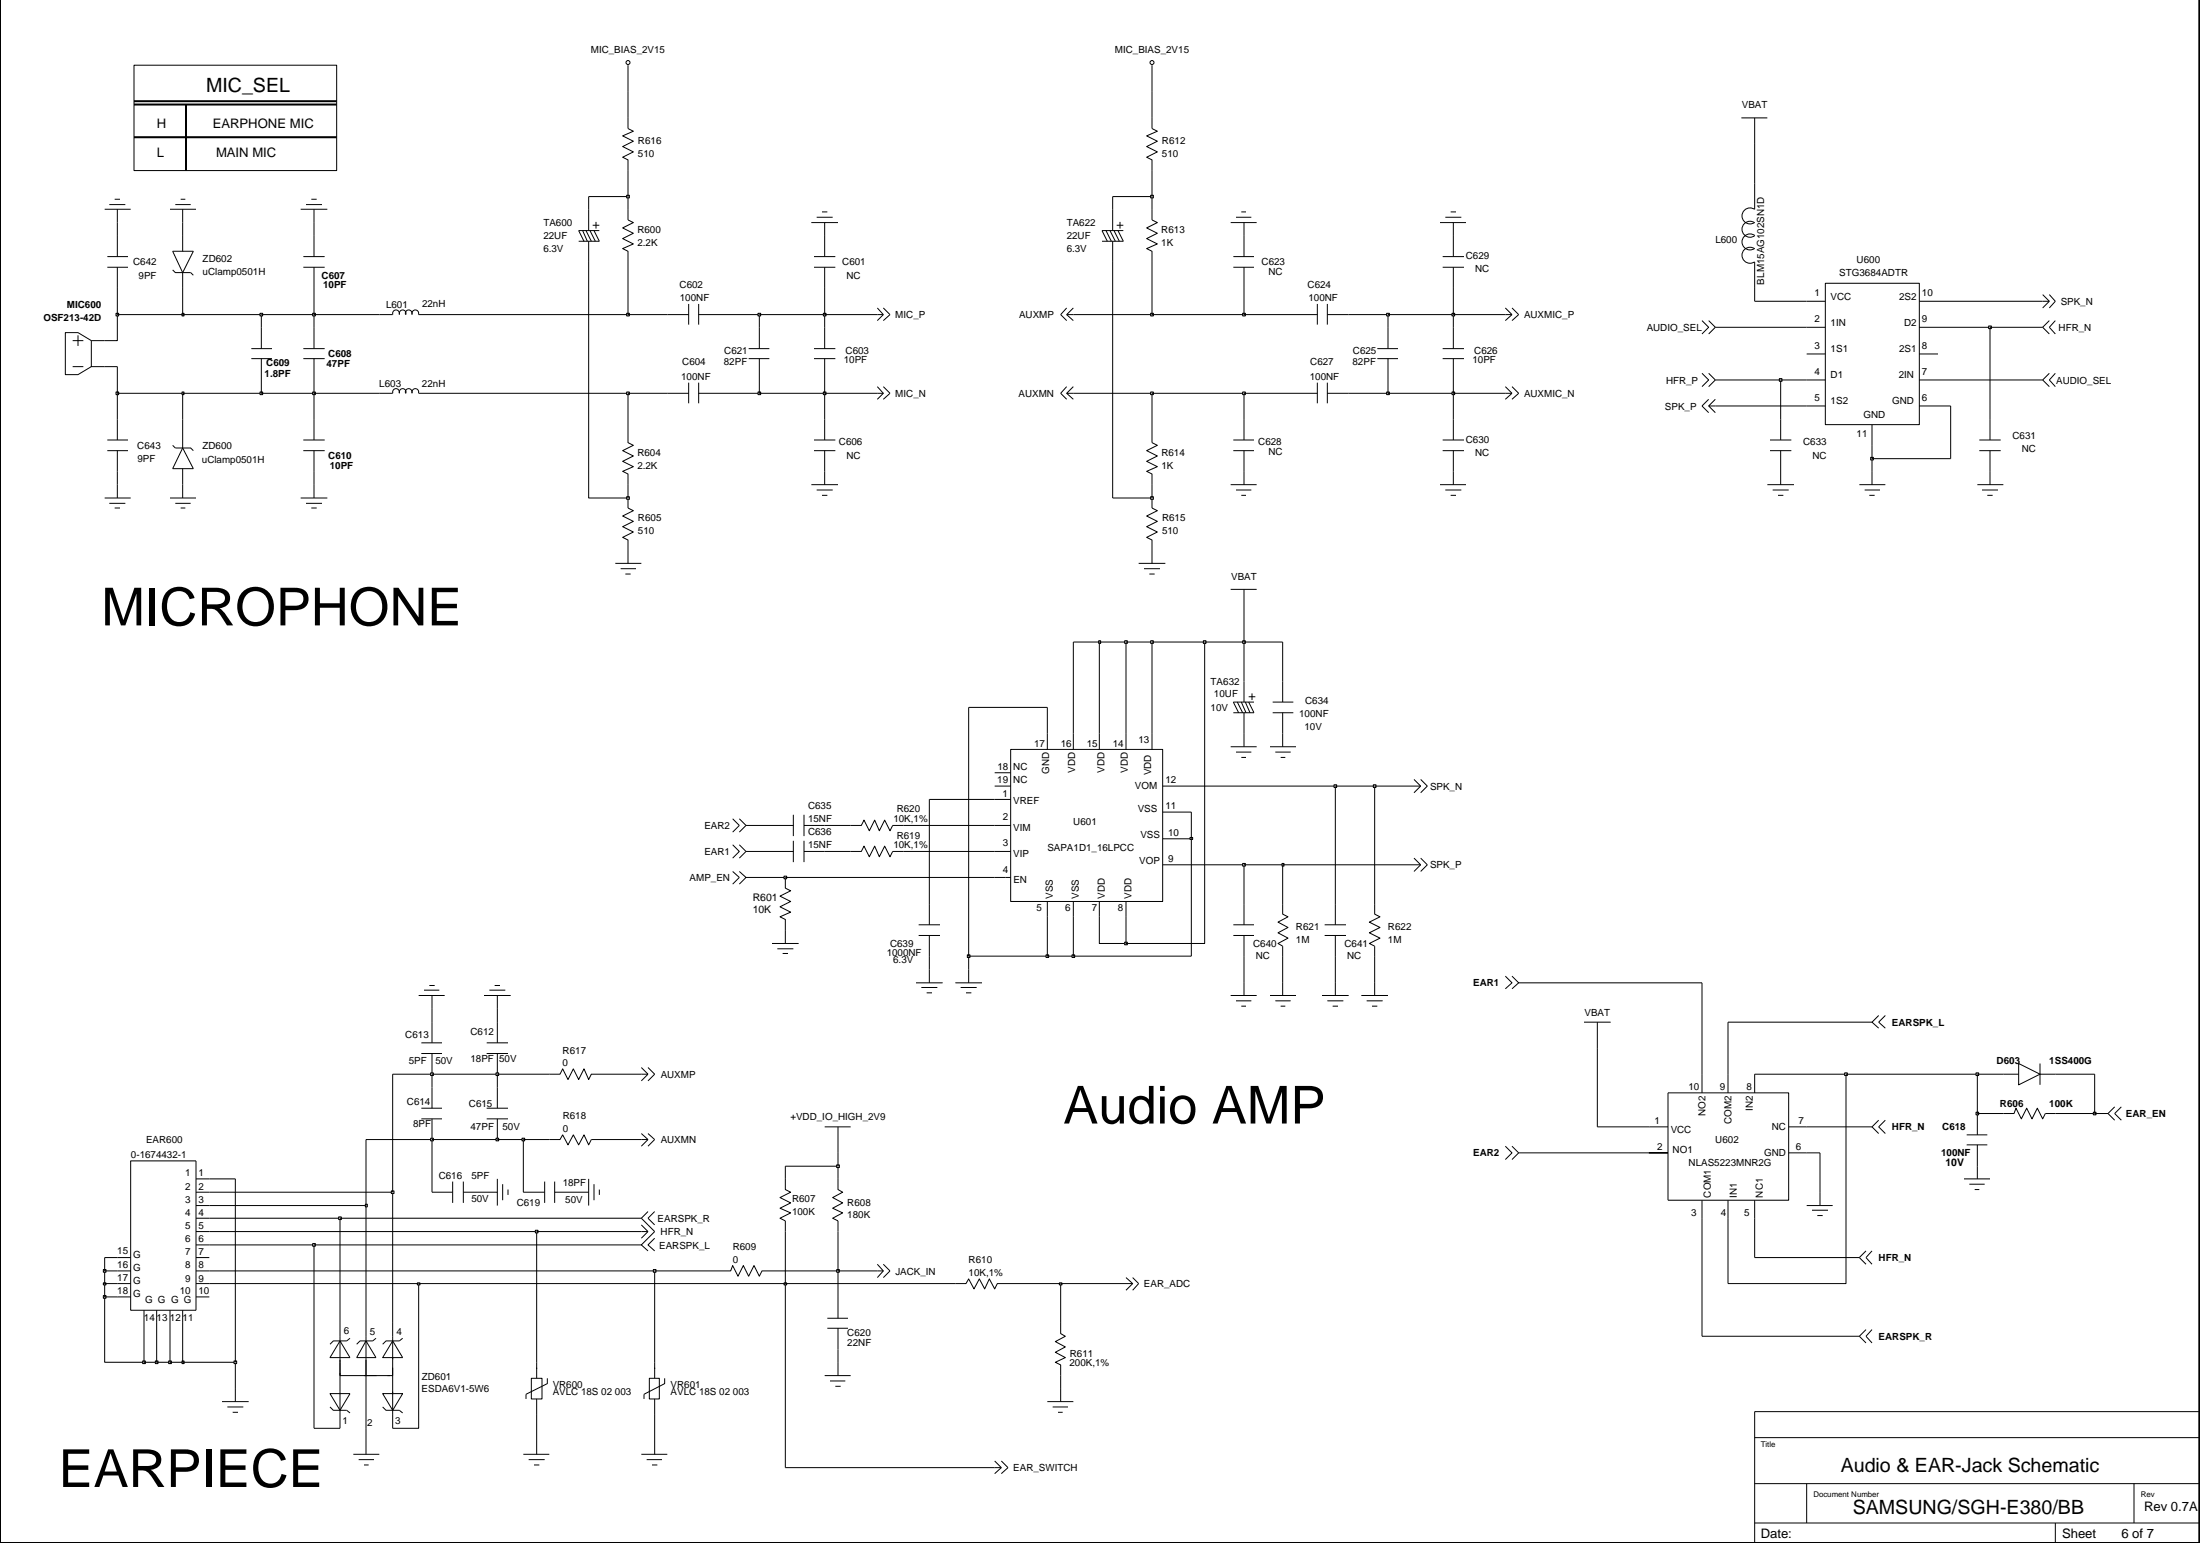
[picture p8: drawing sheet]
<svg xmlns="http://www.w3.org/2000/svg" width="279mm" height="196mm" viewBox="0 0 279 196" stroke-linecap="round" stroke-linejoin="round" font-family="sans-serif">
<g fill="none" stroke="#000" stroke-width=".13">
<path d="M79.8 15v1.3l.6 .4-1.3 .6 1.3 .6-1.3 .7 1.3 .7-1.3 .7 .7 .3v1.4M79.8 8.3v3.4M146.3 15v1.3l.7 .4-1.4 .6 1.4 .6-1.4 .7 1.4 .7-1.4 .7 .7 .3v1.4M146.3 8.3v3.4M221.1 15h3.4M222.8 15v3.3M13.3 26.6h3.3M13.6 33.9h2.7M13.6 32.6h2.7M13.9 26h2M14.6 25.3h.6M14.9 26.6v1.7"/>
<path d="M14.9 30v2.6M14.9 33.9v2.7M21.6 26.6h3.3M21.9 34.3l.4 .3h1.9l.4 .3M21.9 31.9h2.7l-1.4 2.7zM22.3 26h1.9M22.9 25.3h.6M23.2 26.6v1.7M23.2 30v1.9M23.2 34.6v2M38.2 26.6h3.4M38.5 33.9h2.7"/>
<path d="M38.5 32.6h2.7M38.9 26h2M39.5 25.3h.7M39.9 26.6v1.7M39.9 30v2.6M39.9 33.9v2.7M48.2 39.9h1.7M49.9 39.9a.42 .42 0 0 1 .4-.5 .42 .42 0 0 1 .4 .5M50.7 39.9a.42 .42 0 0 1 .5-.5 .42 .42 0 0 1 .3 .6M51.5 39.9a.42 .42 0 0 1 .4-.5 .42 .42 0 0 1 .4 .5M52.4 39.9a.42 .42 0 0 1 .3-.5 .42 .42 0 0 1 .4 .5M53.2 39.9h1.7"/>
<path d="M74 29.3l.6 1.3M74.4 29.3l.7 1.3M74.8 26.6v2.7M74.8 30.6v2.7M74.9 29.3l.7 1.3M75.3 28.6h.8M75.4 29.3l.7 1.3h-2.6M75.7 28.2v.8M76.1 29.3h-2.6l.7 1.3M79.8 26.6v1.3l.6 .4-1.3 .6 1.3 .7-1.3 .7 1.3 .7-1.3 .6 .7 .3v1.4M84.8 39.9h2.7M87.5 38.6v2.6"/>
<path d="M88.7 39.9h2.7M88.7 38.6v2.6M103 28.3h3.4M103.4 33.9h2.7M103.4 32.6h2.7M103.7 27.6h2M104.4 26.9h.7M104.7 28.3v4.3M104.7 33.9v2.7M111.4 39.9h.8M111.4 39.1l.8 .8M112.2 39.1l.8 .8-.8 .8"/>
<path d="M112.2 39.9l-.8 .8M135.5 39.9h.8M135.5 39.1l-.8 .8 .8 .8M135.5 39.9l.8 .8M136.3 39.1l-.8 .8M140.5 29.3l.6 1.3M141 29.3l.6 1.3M141.3 26.6v2.7M141.3 30.6v2.7M141.5 29.3l.7 1.3M141.8 28.6h.9M142 29.3l.7 1.3h-2.7"/>
<path d="M142.2 28.2v.8M142.7 29.3h-2.7l.6 1.3M146.3 26.6v1.3l.7 .4-1.4 .6 1.4 .7-1.4 .7 1.4 .7-1.4 .6 .7 .3v1.4M156.3 28.3h3.3M156.6 33.9h2.7M156.6 32.6h2.7M157 27.6h1.9M157.6 26.9h.6M158 28.3v4.3M158 33.9v2.7M164.6 39.9h2.7M167.3 38.6v2.6"/>
<path d="M168.6 39.9h2.7M168.6 38.6v2.6M182.9 28.3h3.3M183.2 33.9h2.7M183.2 32.6h2.7M183.6 27.6h2M184.2 26.9h.7M184.6 28.3v4.3M184.6 33.9v2.7M191.2 39.9h.8M191.2 39.1l.8 .8M192 39.1l.9 .8-.9 .8"/>
<path d="M192 39.9l-.8 .8M222.8 26.6a1.02 1.02 0 0 0-1.6 .8 1.02 1.02 0 0 0 1.6 .8M222.8 31.6a1.02 1.02 0 0 0-1.6 .8 1.02 1.02 0 0 0 1.6 .8M222.8 28.3a1.02 1.02 0 0 0-1.6 .8 1.02 1.02 0 0 0 1.6 .8M222.8 23.3v3.3M222.8 33.3v3.3M222.9 29.9a1.02 1.02 0 0 0-1.4 .1 1.02 1.02 0 0 0 0 1.4 1.02 1.02 0 0 0 1.3 .1M229.4 38.3h2.4M231.8 36h12v17.9h-12zM243.8 38.3h2.3M259.4 38.3h.9M259.4 37.4l.9 .9"/>
<path d="M260.3 37.4l.7 .9-.7 .8M260.3 38.3l-.9 .8M9.2 43.2h1.4M9.2 46.5h1.4M9.9 42.6v1.3M11.6 46.5v-3.3l-1.7-1h-1.6v5.4h1.6l1.7-1.1h1.7M11.6 43.2h1.7M13.6 55.9h2.7M13.6 57.2h2.7M14.9 53.2v2.7M14.9 57.2v2.6M21.9 56.5l.4 .4h1.9l.4 .3"/>
<path d="M23.2 54.8v2.1M23.2 59.5v3.7M23.2 56.9l1.4 2.6h-2.7zM31.9 45.5h2.6M31.9 44.3h2.6M33.2 41.6v2.7M33.2 45.5v2.7M38.5 55.9h2.7M38.5 57.2h2.7M38.5 45.5h2.7M38.5 44.3h2.7M39.9 41.6v2.7"/>
<path d="M39.9 45.5v2.7M39.9 53.2v2.7M39.9 57.2v2.6M48.2 49.9h1.7M49.9 49.9a.42 .42 0 0 1 .4-.6 .42 .42 0 0 1 .4 .6M50.7 49.9a.42 .42 0 0 1 .5-.6 .42 .42 0 0 1 .3 .7M51.5 49.9a.42 .42 0 0 1 .4-.6 .42 .42 0 0 1 .4 .6M52.4 49.9a.42 .42 0 0 1 .3-.6 .42 .42 0 0 1 .4 .6M53.2 49.9h1.7M79.8 54.8v1.4l.6 .3-1.3 .7 1.3 .7-1.3 .7 1.3 .6-1.3 .6 .7 .4v1.3M84.8 49.9h2.7M87.5 48.6v2.6"/>
<path d="M88.7 49.9h2.7M88.7 48.6v2.6M95.1 45.5h2.6M95.1 44.3h2.6M96.4 41.6v2.7M96.4 45.5v2.7M103.4 55.9h2.7M103.4 57.2h2.7M103.4 45.5h2.7M103.4 44.3h2.7M104.7 41.6v2.7M104.7 45.5v2.7"/>
<path d="M104.7 53.2v2.7M104.7 57.2v4.3M111.4 49.1l.8 .8-.8 .8M111.4 49.9h.8M112.2 49.1l.8 .8-.8 .8M135.5 49.1l-.8 .8 .8 .8M135.5 49.9h.8M136.3 49.1l-.8 .8 .8 .8M146.3 54.8v1.4l.7 .3-1.4 .7 1.4 .7-1.4 .7 1.4 .6-1.4 .6 .7 .4v1.3M156.6 55.9h2.7M156.6 57.2h2.7M158 53.2v2.7"/>
<path d="M158 57.2v4.3M164.6 49.9h2.7M167.3 48.6v2.6M168.6 49.9h2.7M168.6 48.6v2.6M174.9 45.5h2.6M174.9 44.3h2.6M176.3 41.6v2.7M176.3 45.5v2.7M183.2 55.9h2.7M183.2 57.2h2.7M183.2 45.5h2.7"/>
<path d="M183.2 44.3h2.7M184.6 41.6v2.7M184.6 45.5v2.7M184.6 53.2v2.7M184.6 57.2v4.3M191.2 49.9h.8M191.2 49.1l.8 .8M192 49.1l.9 .8-.9 .8M192 49.9l-.8 .8M216.2 40.7l.8 .9-.8 .8M216.2 47.4l.8 .8-.8 .9M217 40.7l.8 .9-.8 .8"/>
<path d="M217 51.5h.8M217 47.4l.8 .8-.8 .9M217 50.7l-.8 .8 .8 .9M217.8 50.7l-.8 .8 .8 .9M224.8 55.9h2.7M224.8 57.2h2.7M226.1 53.2v2.7M226.1 57.2v4.3M229.4 48.2h2.4M229.4 44.9h2.4M229.4 41.6h2.4M229.4 51.5h2.4"/>
<path d="M237.7 53.9v2.6M237.7 59.8v1.7M243.8 48.2h2.3M243.8 44.9h2.3M243.8 41.6h2.3M243.8 51.5h2.3M251.4 55.9h2.7M251.4 57.2h2.7M252.7 53.2v2.7M252.7 57.2v4.3M260.3 47.4l-.9 .8 .9 .9M260.3 40.7l-.9 .9 .9 .8"/>
<path d="M261 47.4l-.7 .8 .7 .9M261 40.7l-.7 .9 .7 .8M13.3 63.2h3.3M13.9 63.9h2M14.6 64.5h.6M14.9 61.5v1.7M21.6 63.2h3.3M22.3 63.9h1.9M22.9 64.5h.6M38.2 63.2h3.4M38.9 63.9h2M39.5 64.5h.7"/>
<path d="M39.9 61.5v1.7M78.1 71.5h3.3M78.8 72.2h2M79.4 72.9h.7M79.8 63.2v1.3l.6 .3-1.3 .7 1.3 .7-1.3 .7 1.3 .6-1.3 .7 .7 .4v2.9M103 61.5h3.4M103.7 62.2h2M104.4 62.9h.7M144.6 71.5h3.4M145.3 72.2h2M146 72.9h.6M146.3 63.2v1.3l.7 .3-1.4 .7 1.4 .7-1.4 .7 1.4 .6-1.4 .7 .7 .4v2.9"/>
<path d="M156.3 74.8h3.3M156.3 61.5h3.3M157 62.2h1.9M157.6 62.9h.6M158 74.8v3.4M182.9 61.5h3.3M183.6 62.2h2M184.2 62.9h.7M224.5 61.5h3.3M225.1 62.2h2.1M225.8 62.9h.7M236.1 61.5h3.3"/>
<path d="M236.8 62.2h2M237.4 62.9h.7M251.1 61.5h3.3M251.7 62.2h2M252.4 62.9h.7M126.3 99.8h2.1M126.3 98.1h2.1M128.4 95.1h19.3v19.4h-19.3zM133 93.1v2M136.3 93.1v2M139.6 93.1v2M143 93.1v2"/>
<path d="M146.3 93.1v2M147.7 99.8h1.9M156.3 94.8h3.3M157 95.5h1.9M157.1 89.1l.7 1.4M157.6 96.2h.6M157.6 89.1l.6 1.4M158 86.5v2.6M158 90.5v4.3M158.2 89.1l.5 1.4M158.6 89.1l.7 1.4h-2.7M158.6 88.5h.8"/>
<path d="M159 88v.9M159.3 89.1h-2.7l.7 1.4M161.3 94.8h3.3M161.6 89.1h2.7M161.6 90.5h2.7M162 95.5h1.9M162.6 96.2h.6M162.9 86.5v2.6M162.9 90.5v4.3M179.6 99l.8 .8M179.6 99.8h.8M180.4 99l.9 .8-.9 .8"/>
<path d="M180.4 99.8l-.8 .8M93 107.3l.9 .8-.9 .8M93 110.6l.9 .8-.9 .8M93 104l.9 .8-.9 .8M93.9 110.6l.8 .8-.8 .8M93.9 104l.8 .8-.8 .8M93.9 107.3l.8 .8-.8 .8M98 104.8h2.8M98 108.1h2.8M98 119.8h3.4M99.7 111.4v1.4l.7 .3-1.3 .7 1.3 .7-1.3 .6 1.3 .7-1.3 .6 .6 .3v3.1M100.8 103.4v2.8"/>
<path d="M100.8 106.7v2.8M102.1 104.8h2.6M102.1 108.1h2.6M102.1 103.4v2.8M102.1 106.7v2.8M108 104.8h1.4l.3-.7 .7 1.4 .7-1.4 .6 1.4 .7-1.4 .6 1.4 .4-.7h1.3M108 108.1h1.4l.3-.7 .7 1.4 .7-1.4 .6 1.4 .7-1.4 .6 1.4 .4-.7h1.3M116.7 118.8h2.7M116.7 117.4h2.7M118 114.8v2.6M118 118.8v2.6M126.3 104.8h2.1"/>
<path d="M126.3 108.1h2.1M126.3 111.4h2.1M126.3 101.5h2.1M133 114.5v1.9M136.3 114.5v1.9M139.6 114.5v1.9M143 114.5v1.9M147.7 103.1h1.9M147.7 106.5h1.9M147.7 109.8h1.9M156.6 118.8h2.7M156.6 117.4h2.7"/>
<path d="M158 114.8v2.6M158 118.8v2.6M162.9 114.8v1.3l.7 .3-1.3 .7 1.3 .7-1.3 .6 1.3 .7-1.3 .7 .6 .3v1.3M168.2 118.8h2.7M168.2 117.4h2.7M169.6 114.8v2.6M169.6 118.8v2.6M174.6 114.8v1.3l.7 .3-1.4 .7 1.4 .7-1.4 .6 1.4 .7-1.4 .7 .7 .3v1.3M179.6 109.8h.8M179.6 108.9l.8 .9M180.4 108.9l.9 .9-.9 .8M180.4 109.8l-.8 .8"/>
<path d="M53.2 126.4h3.3M53.5 133.8h2.6M53.5 132.4h2.6M53.8 125.7h2M54.5 125.1h.7M54.9 126.4v1.7M54.9 129.8v2.6M54.9 133.8v2.6M54.9 138.1v2.6M61.5 126.4h3.4M61.8 133.8h2.7M61.8 132.4h2.7"/>
<path d="M62.1 125.7h2.1M62.8 125.1h.7M63.2 126.4v1.7M63.2 129.8v2.6M63.2 133.8v2.6M63.2 138.1v2.6M69.8 136.4h1.3l.4-.7 .6 1.4 .7-1.4 .7 1.4 .7-1.4 .6 1.4 .3-.7h1.4M81.4 136.4h.9M81.4 135.5l.9 .9M82.3 135.5l.8 .9-.8 .8M82.3 136.4l-.9 .8M98.7 120.5h2.1"/>
<path d="M99.4 121.1h.7M116.3 124.8h3.4M117 125.4h2M117.7 126h.7M118 123.1v1.7M121.3 124.8h3.4M122 125.4h2M122.7 126h.7M123 123.1v1.7M156.3 126.4h3.3M157 127.1h1.9M157.6 127.7h.6"/>
<path d="M158 124.8v1.6M161.3 126.4h3.3M162 127.1h1.9M162.6 127.7h.6M162.9 124.8v1.6M167.9 126.4h3.4M168.6 127.1h2M169.2 127.7h.7M169.6 124.8v1.6M172.9 126.4h3.4M173.6 127.1h2M174.2 127.7h.7"/>
<path d="M174.6 124.8v1.6M191.2 123.9l.8 .9-.8 .7M192 123.9l.9 .9-.9 .7M201.2 129.8h3.4M202.9 129.8v3.3M211.8 138.7h15.4v13.7h-15.4zM216.2 136.4v2.3M219.5 136.4v2.3M222.8 136.4v2.3M238.6 128.9l-.9 .9 .9 .7M239.4 128.9l-.8 .9 .8 .7M254.4 136.4h2"/>
<path d="M256.4 135l2.7 1.4-2.7 1.3zM259.1 135v2.7M259.1 136.4h1.9M14.9 159.7h1.7M16.6 147.4h8.3v19h-8.3zM24.9 151.4h1.7M24.9 149.7h1.7M24.9 153.1h1.7M24.9 154.7h1.7M24.9 158.1h1.7M24.9 159.7h1.7M24.9 156.4h1.7"/>
<path d="M39.9 158.1v23.2h3.3v-13.3M53.5 142.1h2.6M53.5 140.7h2.6M54.9 151.4h2.6M54.9 142.1v2.6M57.5 150v2.7M58.8 151.4h4.4M58.8 150v2.7M61.8 142.1h2.7M61.8 140.7h2.7M63.2 142.1v2.6M63.2 149.7v3.4"/>
<path d="M63.8 150.3v2.1M64.5 151v.7M66.5 151.4h2.7M69.2 150v2.7M69.8 144.7h1.3l.4-.6 .6 1.3 .7-1.3 .7 1.3 .7-1.3 .6 1.3 .3-.7h1.4M70.4 151.4h4.4M70.4 150v2.7M74.8 149.7v3.4M75.4 150.3v2.1M76.1 151v.7M81.4 143.9l.9 .8M81.4 144.7h.9"/>
<path d="M81.4 156.4h.9M81.4 155.5l.9 .9M82.3 153.8l-.9 .9 1.7 1.7-1.7 1.7 .9 .7M82.3 143.9l.8 .8-.8 .8M82.3 144.7l-.9 .8M82.3 156.4l-.9 .8M83.1 157.2l-.8 .9 .8 .7M83.1 153.8l-.8 .9 .8 .8M99.7 149.7v1.3l.7 .4-1.3 .6 1.3 .7-1.3 .7 1.3 .6-1.3 .7 .6 .3v1.4M104.7 143.1h3.3M106.4 149.7v1.3l.6 .4-1.3 .6 1.3 .7-1.3 .7 1.3 .6-1.3 .7 .7 .3v1.4M106.4 143.1v3.3"/>
<path d="M191.2 145.5l.8 .9-.8 .8M192 145.5l.9 .9-.9 .8M209.5 143.1h2.3M211.8 146.4h-2.3h2.3M216.2 152.4v2.3M219.5 152.4v2.3M222.8 152.4v2.3M227.2 143.1h2.2M227.2 146.4h2.2M229.4 153.1h3.3M230.1 153.7h2.1M230.8 154.3h.7"/>
<path d="M231.1 151.4v1.7M237 158.8l-.9 .9 .9 .8M237.7 158.8l-.7 .9 .7 .8M238.6 142.2l-.9 .9 .9 .8M239.4 142.2l-.8 .9 .8 .8M249.4 149.7h3.3M249.8 145.4h2.6M249.8 144.1h2.6M250.1 150.3h2M250.8 151h.6M251.1 141.4v2.7M251.1 145.4v4.3"/>
<path d="M254.4 141.4h1.4l.2-.7 .7 1.4 .7-1.4 .7 1.4 .6-1.4 .7 1.4 .4-.7h1.2M268.6 140.5l-.9 .9 .9 .8M269.4 140.5l-.8 .9 .8 .8M13.3 164.7v8.3h5M14.9 163h1.7M14.9 161.4h1.7M14.9 164.7h1.7M18.3 166.4v1.6M19.9 166.4v1.6M21.6 166.4v1.6M23.2 166.4v1.6M24.9 163h1.7"/>
<path d="M24.9 161.4h1.7M24.9 164.7h1.7M28.2 178h3.4M28.9 178.6h2M29.5 179.3h.7M29.9 173v5M41.9 176.9h2.5l-1.2 2.2zM41.9 178.6l.4 .5h1.7l.4 .3M43.2 170.2l1.2 2.2h-2.5zM43.2 174.6h6.7M44.4 169.9l-.4 .3h-1.7l-.4 .5M46.5 168v16.6"/>
<path d="M46.5 170.2l1.3 2.2h-2.5zM47.8 169.9l-.5 .3h-1.6l-.4 .5M48.6 178.6l.4 .5h1.7l.4 .3M48.6 176.9h2.5l-1.2 2.2zM49.9 170.2l1.2 2.2h-2.5zM51.1 169.9l-.4 .3h-1.7l-.4 .5M53.2 163v18.3h-3.3v-13.3M67.5 175h1.3v2.6h-1.3zM68.2 173v2M68.2 177.6v7M69.5 175v.7l-2.7 1.3v.6M82.5 175h1.2v2.6h-1.2z"/>
<path d="M83.1 173v2M83.1 177.6v7M84.4 175v.7l-2.6 1.3v.6M91.4 161.4h1.4l.2-.7 .7 1.3 .7-1.3 .7 1.3 .7-1.3 .6 1.3 .4-.6h1.2M99.7 163v23.3h27.5M104.7 174.6h3.3M105.1 168.6h2.6M105.1 167.4h2.6M105.4 175.3h2M106.1 176h.7M106.4 164.7v2.7M106.4 168.6v2.7"/>
<path d="M106.4 173v1.6M111.4 160.5l.8 .9-.8 .8M111.4 161.4h.8M112.2 160.5l.8 .9-.8 .8M121.3 163h1.4l.3-.6 .7 1.2 .7-1.2 .7 1.2 .5-1.2 .7 1.2 .4-.6h1.3M133 178h3.3M133.7 178.6h1.9M134.4 179.3h.6M134.7 168v1.3l.6 .4-1.3 .6 1.3 .7-1.3 .7 1.3 .7-1.3 .6 .7 .3v4.7M143 162.2l.8 .8-.8 .8M143 163h.8M143.8 162.2l.8 .8-.8 .8"/>
<path d="M237 168.8l-.9 .9 .9 .8M237.7 168.8l-.7 .9 .7 .8M44.9 184.6h3.3M45.6 185.3h1.9M46.2 186h.6M66.5 184.6h3.3M67.1 185.3h2.1M67.8 186h.7M81.4 184.6h3.4M82.1 185.3h2M82.8 186h.7M126.3 185.5l.9 .8"/>
<path d="M127.2 185.5l.8 .8-.8 .8M127.2 186.3l-.9 .8"/>
<circle cx="79.8" cy="7.9" r=".25"/>
<circle cx="146.3" cy="7.9" r=".25"/>
</g>
<path d="M18.1 172.8h.4v.3h-.4z" fill-rule="evenodd" fill="#c3c3c3"/>
<path d="M18.1 172.8h.4v.3h-.4zM18.3 168v5h1.6" fill="none" stroke="#000" stroke-width=".13"/>
<path d="M19.7 172.8h.4v.3h-.4z" fill-rule="evenodd" fill="#c3c3c3"/>
<path d="M19.7 172.8h.4v.3h-.4zM19.9 168v5h1.7" fill="none" stroke="#000" stroke-width=".13"/>
<path d="M21.4 172.8h.4v.3h-.4z" fill-rule="evenodd" fill="#c3c3c3"/>
<path d="M21.4 172.8h.4v.3h-.4zM21.6 168v5h1.6" fill="none" stroke="#000" stroke-width=".13"/>
<path d="M23.1 172.8h.3v.3h-.3z" fill-rule="evenodd" fill="#c3c3c3"/>
<path d="M23.1 172.8h.3v.3h-.3zM23.2 168v5h6.7" fill="none" stroke="#000" stroke-width=".13"/>
<path d="M29.7 172.8h.4v.3h-.4z" fill-rule="evenodd" fill="#c3c3c3"/>
<path d="M29.9 149.7v23.3M43.2 154.7v13.3M46.5 153.1v14.9M49.9 151.4v16.6M68.2 156.4v16.6M216.2 154.7v15h19.9M29.7 172.8h.4v.3h-.4zM83.1 161.4v11.6M106.4 171.3v1.7M134.7 163v5" fill="none" stroke="#000" stroke-width=".13"/>
<path d="M13.1 164.5h.4v.3h-.4z" fill="#c3c3c3"/>
<path d="M13.1 164.5h.4v.3h-.4zM13.3 163v1.7h1.6M106.4 161.4v3.3" fill="none" stroke="#000" stroke-width=".13"/>
<path d="M13.1 162.9h.4v.2h-.4z" fill="#c3c3c3"/>
<path d="M13.1 162.9h.4v.2h-.4zM13.3 161.4v1.6h1.6M26.6 163h26.6" fill="none" stroke="#000" stroke-width=".13"/>
<path d="M53 162.9h.3v.2h-.3z" fill="#c3c3c3"/>
<path d="M53 162.9h.3v.2h-.3zM53.2 163h46.5" fill="none" stroke="#000" stroke-width=".13"/>
<path d="M99.6 162.9h.3v.2h-.3z" fill="#c3c3c3"/>
<path d="M99.7 156.4v6.6h21.6M99.6 162.9h.3v.2h-.3zM128 163h6.7" fill="none" stroke="#000" stroke-width=".13"/>
<path d="M134.5 162.9h.4v.2h-.4z" fill="#c3c3c3"/>
<path d="M234.4 136.4v26.6h-14.9v-8.3M134.5 162.9h.4v.2h-.4zM134.7 163h8.3" fill="none" stroke="#000" stroke-width=".13"/>
<path d="M13.1 161.2h.4v.3h-.4z" fill="#c3c3c3"/>
<path d="M13.3 159.7v1.7h1.6M13.1 161.2h.4v.3h-.4zM26.6 161.4h56.5" fill="none" stroke="#000" stroke-width=".13"/>
<path d="M83 161.2h.3v.3h-.3z" fill="#c3c3c3"/>
<path d="M83 161.2h.3v.3h-.3zM83.1 161.4h8.3M98 161.4h8.4" fill="none" stroke="#000" stroke-width=".13"/>
<path d="M106.3 161.2h.3v.3h-.3z" fill="#c3c3c3"/>
<path d="M13.3 159.7h1.6M26.6 158.1h13.3M106.4 156.4v5h5M222.8 154.7v5h13.3M106.3 161.2h.3v.3h-.3z" fill="none" stroke="#000" stroke-width=".13"/>
<path d="M39.7 157.9h.3v.3h-.3z" fill-rule="evenodd" fill="#c3c3c3"/>
<path d="M26.6 156.4h41.6M39.7 157.9h.3v.3h-.3zM39.9 158.1h41.5" fill="none" stroke="#000" stroke-width=".13"/>
<path d="M68 156.2h.3v.3h-.3z" fill-rule="evenodd" fill="#c3c3c3"/>
<path d="M26.6 154.7h16.6M68 156.2h.3v.3h-.3zM68.2 156.4h13.2" fill="none" stroke="#000" stroke-width=".13"/>
<path d="M43 154.5h.3v.3h-.3z" fill-rule="evenodd" fill="#c3c3c3"/>
<path d="M26.6 153.1h19.9M43 154.5h.3v.3h-.3zM43.2 154.7h38.2" fill="none" stroke="#000" stroke-width=".13"/>
<path d="M46.4 152.9h.3v.3h-.3z" fill-rule="evenodd" fill="#c3c3c3"/>
<path d="M26.6 151.4h23.3M46.4 152.9h.3v.3h-.3zM46.5 144.7v8.4" fill="none" stroke="#000" stroke-width=".13"/>
<path d="M49.7 151.2h.3v.3h-.3z" fill-rule="evenodd" fill="#c3c3c3"/>
<path d="M49.9 136.4v15M26.6 149.7h3.3M49.7 151.2h.3v.3h-.3zM54.9 144.7v6.7M66.5 144.7v6.7M99.7 149.7v-1.6h6.7v1.6M231.1 146.4v5" fill="none" stroke="#000" stroke-width=".13"/>
<path d="M106.3 147.9h.3v.3h-.3z" fill="#c3c3c3"/>
<path d="M46.5 144.7h8.4M106.3 147.9h.3v.3h-.3zM106.4 146.4v1.7M192.9 146.4h16.6M229.4 146.4h1.7" fill="none" stroke="#000" stroke-width=".13"/>
<path d="M54.7 144.5h.3v.3h-.3z" fill-rule="evenodd" fill="#c3c3c3"/>
<path d="M54.7 144.5h.3v.3h-.3zM54.9 144.7h8.3" fill="none" stroke="#000" stroke-width=".13"/>
<path d="M63 144.5h.3v.3h-.3z" fill-rule="evenodd" fill="#c3c3c3"/>
<path d="M63 144.5h.3v.3h-.3zM63.2 144.7h3.3" fill="none" stroke="#000" stroke-width=".13"/>
<path d="M66.3 144.5h.3v.3h-.3z" fill-rule="evenodd" fill="#c3c3c3"/>
<path d="M202.9 133.1v10h6.6M66.3 144.5h.3v.3h-.3zM66.5 144.7h3.3M76.5 144.7h4.9M229.4 143.1h8.3" fill="none" stroke="#000" stroke-width=".13"/>
<path d="M251 141.2h.3v.3h-.3z" fill="#c3c3c3"/>
<path d="M251.1 136.4v5h3.3M251 141.2h.3v.3h-.3zM261 141.4h5" fill="none" stroke="#000" stroke-width=".13"/>
<path d="M265.9 141.2h.3v.3h-.3z" fill="#c3c3c3"/>
<path d="M49.9 136.4h5v1.7M63.2 136.4v1.7M266 136.4v5h1.7M265.9 141.2h.3v.3h-.3z" fill="none" stroke="#000" stroke-width=".13"/>
<path d="M54.7 136.2h.3v.3h-.3z" fill="#c3c3c3"/>
<path d="M54.7 136.2h.3v.3h-.3zM54.9 136.4h8.3" fill="none" stroke="#000" stroke-width=".13"/>
<path d="M63 136.2h.3v.3h-.3z" fill="#c3c3c3"/>
<path d="M63 136.2h.3v.3h-.3zM63.2 136.4h6.6M76.5 136.4h4.9M216.2 124.8v11.6M219.5 129.8v6.6M222.8 136.4h11.6" fill="none" stroke="#000" stroke-width=".13"/>
<path d="M234.3 136.2h.3v.3h-.3z" fill="#c3c3c3"/>
<path d="M234.3 136.2h.3v.3h-.3zM234.4 136.4h16.7" fill="none" stroke="#000" stroke-width=".13"/>
<path d="M251 136.2h.3v.3h-.3z" fill="#c3c3c3"/>
<g fill="none" stroke="#000" stroke-width=".13">
<path d="M54.9 128.1v1.7M63.2 128.1v1.7M118 121.4v1.7M123 121.4v1.7M158 121.4v3.4M162.9 121.4v3.4M169.6 121.4v3.4M174.6 121.4v3.4M192.9 124.8h23.3M219.5 129.8h18.2M251 136.2h.3v.3h-.3zM251.1 136.4h3.3"/>
<path d="M261 136.4h5"/>
</g>
<path d="M122.9 121.2h.3v.4h-.3z" fill-rule="evenodd" fill="#c3c3c3"/>
<path d="M123 89.8v31.6h10M122.9 121.2h.3v.4h-.3z" fill="none" stroke="#000" stroke-width=".13"/>
<path d="M132.8 121.2h.4v.4h-.4z" fill-rule="evenodd" fill="#c3c3c3"/>
<path d="M133 116.4v5h3.3M132.8 121.2h.4v.4h-.4z" fill="none" stroke="#000" stroke-width=".13"/>
<path d="M136.1 121.2h.4v.4h-.4z" fill="#c3c3c3"/>
<path d="M139.6 116.4v3.4h3.4M151.3 106.5v14.9h-15v-5M136.1 121.2h.4v.4h-.4z" fill="none" stroke="#000" stroke-width=".13"/>
<path d="M142.8 119.6h.4v.4h-.4z" fill-rule="evenodd" fill="#c3c3c3"/>
<path d="M153 81.5v38.3h-10v-3.4M169.6 99.8v15M174.6 99.8v15M94.7 111.4h5M118 101.5v13.3M142.8 119.6h.4v.4h-.4zM158 109.8v5M162.9 109.8v5" fill="none" stroke="#000" stroke-width=".13"/>
<path d="M99.6 111.2h.3v.4h-.3z" fill-rule="evenodd" fill="#c3c3c3"/>
<path d="M99.6 111.2h.3v.4h-.3zM99.7 111.4h26.6M149.6 109.8h8.4" fill="none" stroke="#000" stroke-width=".13"/>
<path d="M157.8 109.6h.4v.4h-.4z" fill="#c3c3c3"/>
<path d="M157.8 109.6h.4v.4h-.4zM158 109.8h4.9" fill="none" stroke="#000" stroke-width=".13"/>
<path d="M162.8 109.6h.3v.4h-.3z" fill="#c3c3c3"/>
<path d="M94.7 108.1h3.3M104.7 108.1h3.3M114.7 108.1h11.6M149.6 106.5h1.7M162.8 109.6h.3v.4h-.3zM162.9 109.8h16.7" fill="none" stroke="#000" stroke-width=".13"/>
<path d="M151.1 106.3h.4v.3h-.4z" fill-rule="evenodd" fill="#c3c3c3"/>
<path d="M149.6 99.8h20M94.7 104.8h3.3M104.7 104.8h3.3M114.7 104.8h11.6M118 101.5h8.3M149.6 103.1h1.7v3.4M151.1 106.3h.4v.3h-.4z" fill="none" stroke="#000" stroke-width=".13"/>
<path d="M169.4 99.6h.4v.4h-.4z" fill="#c3c3c3"/>
<path d="M169.4 99.6h.4v.4h-.4zM169.6 99.8h5" fill="none" stroke="#000" stroke-width=".13"/>
<path d="M174.4 99.6h.4v.4h-.4z" fill-rule="evenodd" fill="#c3c3c3"/>
<path d="M123 89.8h10v3.3M136.3 93.1v-11.6h3.3v11.6M143 81.5v11.6M146.3 81.5v11.6M158 81.5v5M162.9 81.5v5M174.4 99.6h.4v.4h-.4zM174.6 99.8h5" fill="none" stroke="#000" stroke-width=".13"/>
<path d="M139.5 81.3h.3v.4h-.3z" fill="#c3c3c3"/>
<path d="M139.5 81.3h.3v.4h-.3zM139.6 81.5h3.4" fill="none" stroke="#000" stroke-width=".13"/>
<path d="M142.8 81.3h.4v.4h-.4z" fill="#c3c3c3"/>
<path d="M142.8 81.3h.4v.4h-.4zM143 81.5h3.3" fill="none" stroke="#000" stroke-width=".13"/>
<path d="M146.1 81.3h.4v.4h-.4z" fill="#c3c3c3"/>
<path d="M146.1 81.3h.4v.4h-.4zM146.3 81.5h6.7" fill="none" stroke="#000" stroke-width=".13"/>
<path d="M152.8 81.3h.4v.4h-.4z" fill="#c3c3c3"/>
<path d="M152.8 81.3h.4v.4h-.4zM153 81.5h5" fill="none" stroke="#000" stroke-width=".13"/>
<path d="M157.8 81.3h.4v.4h-.4z" fill="#c3c3c3"/>
<path d="M74.8 33.3v29.9h5M158 78.2v3.3h4.9M157.8 81.3h.4v.4h-.4z" fill="none" stroke="#000" stroke-width=".13"/>
<path d="M79.6 63.1h.3v.3h-.3z" fill-rule="evenodd" fill="#c3c3c3"/>
<path d="M141.3 33.3v29.9h5M79.6 63.1h.3v.3h-.3zM79.8 61.5v1.7" fill="none" stroke="#000" stroke-width=".13"/>
<path d="M146.1 63.1h.4v.3h-.4z" fill="#c3c3c3"/>
<path d="M14.9 59.8v1.7M39.9 59.8v1.7M237.7 58.2v1.6M146.1 63.1h.4v.3h-.4zM146.3 61.5v1.7" fill="none" stroke="#000" stroke-width=".13"/>
<path d="M237.6 58.1h.3v.3h-.3z" fill="#c3c3c3"/>
<g fill="none" stroke="#000" stroke-width=".13">
<path d="M14.9 49.9v3.3M23.2 49.9v4.9M39.9 49.9v3.3M79.8 49.9v4.9M104.7 49.9v3.3M146.3 49.9v4.9M158 49.9v3.3M184.6 49.9v3.3M217.8 51.5h11.6M226.1 48.2v5M237.6 58.1h.3v.3h-.3zM246.1 51.5h1.6v6.7h-10v-1.7"/>
<path d="M252.7 41.6v11.6"/>
</g>
<path d="M14.7 49.8h.4v.3h-.4z" fill="#c3c3c3"/>
<path d="M14.7 49.8h.4v.3h-.4zM14.9 46.5v3.4h8.3" fill="none" stroke="#000" stroke-width=".13"/>
<path d="M23.1 49.8h.3v.3h-.3z" fill="#c3c3c3"/>
<path d="M23.1 49.8h.3v.3h-.3zM23.2 49.9h10" fill="none" stroke="#000" stroke-width=".13"/>
<path d="M33 49.8h.4v.3h-.4z" fill="#c3c3c3"/>
<path d="M33 49.8h.4v.3h-.4zM33.2 48.2v1.7h6.7" fill="none" stroke="#000" stroke-width=".13"/>
<path d="M39.7 49.8h.3v.3h-.3z" fill="#c3c3c3"/>
<path d="M39.7 49.8h.3v.3h-.3zM39.9 48.2v1.7h8.3M54.9 49.9h24.9" fill="none" stroke="#000" stroke-width=".13"/>
<path d="M79.6 49.8h.3v.3h-.3z" fill="#c3c3c3"/>
<path d="M79.6 49.8h.3v.3h-.3zM79.8 49.9h5M91.4 49.9h5" fill="none" stroke="#000" stroke-width=".13"/>
<path d="M96.3 49.8h.3v.3h-.3z" fill="#c3c3c3"/>
<path d="M96.3 49.8h.3v.3h-.3zM96.4 48.2v1.7h8.3" fill="none" stroke="#000" stroke-width=".13"/>
<path d="M104.6 49.8h.3v.3h-.3z" fill="#c3c3c3"/>
<path d="M104.6 49.8h.3v.3h-.3zM104.7 48.2v1.7h6.7M136.3 49.9h10" fill="none" stroke="#000" stroke-width=".13"/>
<path d="M146.1 49.8h.4v.3h-.4z" fill="#c3c3c3"/>
<path d="M146.1 49.8h.4v.3h-.4zM146.3 49.9h11.7" fill="none" stroke="#000" stroke-width=".13"/>
<path d="M157.8 49.8h.4v.3h-.4z" fill="#c3c3c3"/>
<path d="M157.8 49.8h.4v.3h-.4zM158 49.9h6.6M171.3 49.9h5" fill="none" stroke="#000" stroke-width=".13"/>
<path d="M176.1 49.8h.3v.3h-.3z" fill="#c3c3c3"/>
<path d="M176.1 49.8h.3v.3h-.3zM176.3 48.2v1.7h8.3" fill="none" stroke="#000" stroke-width=".13"/>
<path d="M184.4 49.8h.3v.3h-.3z" fill="#c3c3c3"/>
<path d="M184.4 49.8h.3v.3h-.3zM184.6 48.2v1.7h6.6M217.8 48.2h8.3" fill="none" stroke="#000" stroke-width=".13"/>
<path d="M226 48.1h.3v.3h-.3z" fill="#c3c3c3"/>
<g fill="none" stroke="#000" stroke-width=".13">
<path d="M14.9 39.9v3.3h-1.6M33.2 39.9v1.7M39.9 39.9v1.7M96.4 39.9v1.7M104.7 39.9v1.7M176.3 39.9v1.7M184.6 39.9v1.7M13.3 46.5h1.6M217.8 41.6h11.6M226 48.1h.3v.3h-.3zM226.1 48.2h3.3M246.1 48.2h13.3"/>
<path d="M246.1 41.6h6.6"/>
</g>
<path d="M252.6 41.4h.3v.3h-.3z" fill-rule="evenodd" fill="#c3c3c3"/>
<path d="M252.6 41.4h.3v.3h-.3zM252.7 41.6h6.7" fill="none" stroke="#000" stroke-width=".13"/>
<path d="M14.7 39.8h.4v.3h-.4z" fill="#c3c3c3"/>
<path d="M14.7 39.8h.4v.3h-.4zM14.9 36.6v3.3h8.3" fill="none" stroke="#000" stroke-width=".13"/>
<path d="M23.1 39.8h.3v.3h-.3z" fill="#c3c3c3"/>
<path d="M23.1 39.8h.3v.3h-.3zM23.2 36.6v3.3h10" fill="none" stroke="#000" stroke-width=".13"/>
<path d="M33 39.8h.4v.3h-.4z" fill="#c3c3c3"/>
<path d="M33 39.8h.4v.3h-.4zM33.2 39.9h6.7" fill="none" stroke="#000" stroke-width=".13"/>
<path d="M39.7 39.8h.3v.3h-.3z" fill="#c3c3c3"/>
<path d="M39.7 39.8h.3v.3h-.3zM39.9 36.6v3.3h8.3M54.9 39.9h24.9" fill="none" stroke="#000" stroke-width=".13"/>
<path d="M79.6 39.8h.3v.3h-.3z" fill="#c3c3c3"/>
<path d="M79.6 39.8h.3v.3h-.3zM79.8 33.3v6.6h5M91.4 39.9h5" fill="none" stroke="#000" stroke-width=".13"/>
<path d="M96.3 39.8h.3v.3h-.3z" fill="#c3c3c3"/>
<path d="M96.3 39.8h.3v.3h-.3zM96.4 39.9h8.3" fill="none" stroke="#000" stroke-width=".13"/>
<path d="M104.6 39.8h.3v.3h-.3z" fill="#c3c3c3"/>
<path d="M104.6 39.8h.3v.3h-.3zM104.7 36.6v3.3h6.7M136.3 39.9h10" fill="none" stroke="#000" stroke-width=".13"/>
<path d="M146.1 39.8h.4v.3h-.4z" fill="#c3c3c3"/>
<path d="M146.1 39.8h.4v.3h-.4zM146.3 33.3v6.6h11.7" fill="none" stroke="#000" stroke-width=".13"/>
<path d="M157.8 39.8h.4v.3h-.4z" fill="#c3c3c3"/>
<path d="M157.8 39.8h.4v.3h-.4zM158 36.6v3.3h6.6M171.3 39.9h5" fill="none" stroke="#000" stroke-width=".13"/>
<path d="M176.1 39.8h.3v.3h-.3z" fill="#c3c3c3"/>
<path d="M176.1 39.8h.3v.3h-.3zM176.3 39.9h8.3" fill="none" stroke="#000" stroke-width=".13"/>
<path d="M184.4 39.8h.3v.3h-.3z" fill="#c3c3c3"/>
<path d="M14.9 28.3v1.7M23.2 28.3v1.7M39.9 28.3v1.7M74.8 26.6v-1.6h5v1.6M141.3 25v1.6M146.3 25v1.6M184.4 39.8h.3v.3h-.3zM184.6 36.6v3.3h6.6M222.8 36.6v1.7h6.6M246.1 38.3h13.3" fill="none" stroke="#000" stroke-width=".13"/>
<path d="M79.6 24.8h.3v.3h-.3z" fill="#c3c3c3"/>
<path d="M79.6 24.8h.3v.3h-.3zM79.8 21.7v3.3M141.3 25h5" fill="none" stroke="#000" stroke-width=".13"/>
<path d="M146.1 24.8h.4v.3h-.4z" fill="#c3c3c3"/>
<g fill="none" stroke="#000" stroke-width=".13">
<path d="M17 8.3h25.8v13.4h-25.8zM79.8 11.7v3.3M146.3 11.7v3.3M222.8 18.3v5M146.1 24.8h.4v.3h-.4zM146.3 21.7v3.3M279.3 179.2h-56.5v16.7M222.8 193.4h56.5M222.8 188.4h56.5M222.8 182.5h56.5M229.4 188.4v5M261 193.4v2.5"/>
<path d="M271 188.4v5"/>
</g>
<path d="M0 -.1v196h279.3v-196M17 13.3h25.8M17 17.4h25.8M17 12.9h25.8M23.6 13.3v8.4" fill="none" stroke="#000" stroke-width=".25"/>
<g font-size="6.7">
<text x="12.9" y="79.4">MICROPHONE</text>
<text x="135" y="142.6">Audio AMP</text>
<text x="7.5" y="188.8">EARPIECE</text>
</g>
<g font-size="2.5">
<text x="26.2" y="11.7">MIC_SEL</text>
<text x="233.8" y="186.8">Audio &amp; EAR-Jack Schematic</text>
<text x="235.3" y="192.2">SAMSUNG/SGH-E380/BB</text>
</g>
<g font-size="1.7">
<text x="19.9" y="16.2">H</text>
<text x="27" y="16.2">EARPHONE MIC</text>
<text x="19.9" y="20">L</text>
<text x="27.4" y="20">MAIN MIC</text>
<text x="272.3" y="191.8">Rev 0.7A</text>
<text x="223.6" y="195.2">Date:</text>
<text x="261.9" y="195.2">Sheet</text>
<text x="269.4" y="195.2">6 of 7</text>
</g>
<g font-size="1.3">
<text x="95.6" y="116">10K</text>
<text x="95.6" y="114.4">R601</text>
<text x="247.1" y="148.1">10V</text>
</g>
<g font-size="1.2">
<text x="75" y="6.7">MIC_BIAS_2V15</text>
<text x="141.6" y="6.7">MIC_BIAS_2V15</text>
<text x="221.2" y="13.7">VBAT</text>
<text x="81" y="20">510</text>
<text x="81" y="18.3">R616</text>
<text x="147.6" y="18.3">R612</text>
<text x="147.6" y="20">510</text>
<text x="69" y="28.7">TA600</text>
<text x="80.9" y="29.6">R600</text>
<text x="135.5" y="28.7">TA622</text>
<text x="147.5" y="29.6">R613</text>
<text x="16.9" y="33.7">C642</text>
<text x="17.6" y="35.4">9PF</text>
<text x="25.7" y="34.9">uClamp0501H</text>
<text x="25.7" y="33.3">ZD602</text>
<text x="40.8" y="35.4">C607</text>
<text x="69" y="30.4">22UF</text>
<text x="69" y="32">6.3V</text>
<text x="80.9" y="31.2">2.2K</text>
<text x="107" y="33.7">C601</text>
<text x="107.5" y="35.4">NC</text>
<text x="135.5" y="32">6.3V</text>
<text x="135.5" y="30.4">22UF</text>
<text x="147.5" y="31.2">1K</text>
<text x="160.2" y="33.7">C623</text>
<text x="161.1" y="34.9">NC</text>
<text x="186.2" y="32.9">C629</text>
<text x="187.3" y="34.6">NC</text>
<text x="217.8" y="30.8">L600</text>
<text x="233.6" y="35">STG3684ADTR</text>
<text x="235.8" y="33.4">U600</text>
<text x="5.5" y="40.7">OSF213-42D</text>
<text x="8.5" y="39.1">MIC600</text>
<text x="41" y="36.6">10PF</text>
<text x="49" y="39.1">L601</text>
<text x="53.6" y="38.9">22nH</text>
<text x="86.3" y="36.6">C602</text>
<text x="86.3" y="38.3">100NF</text>
<text x="113.7" y="40.4">MIC_P</text>
<text x="129.4" y="40.4">AUXMP</text>
<text x="166.1" y="36.6">C624</text>
<text x="166.2" y="38.2">100NF</text>
<text x="193.5" y="40.4">AUXMIC_P</text>
<text x="224.1" y="36.1" transform="rotate(-90 224.1 36.1)">BLM15AG102SN1D</text>
<text x="230.4" y="37.6">1</text>
<text x="230.4" y="40.9">2</text>
<text x="232.5" y="38">VCC</text>
<text x="232.5" y="41.3">1IN</text>
<text x="241.2" y="38">2S2</text>
<text x="241.8" y="41.3">D2</text>
<text x="244.1" y="37.6">10</text>
<text x="244.1" y="40.9">9</text>
<text x="261.7" y="38.7">SPK_N</text>
<text x="33.6" y="47.9">1.8PF</text>
<text x="33.8" y="46.4">C609</text>
<text x="41.5" y="46.5">47PF</text>
<text x="41.7" y="45.4">C608</text>
<text x="86.6" y="46.4">C604</text>
<text x="91.9" y="46.4">82PF</text>
<text x="92" y="44.9">C621</text>
<text x="107.2" y="46.1">10PF</text>
<text x="107.4" y="44.9">C603</text>
<text x="166.4" y="46.4">C627</text>
<text x="171.8" y="46.4">82PF</text>
<text x="171.8" y="44.9">C625</text>
<text x="187" y="46.1">10PF</text>
<text x="187.2" y="44.9">C626</text>
<text x="209.1" y="42">AUDIO_SEL</text>
<text x="230.4" y="44.3">3</text>
<text x="230.4" y="47.6">4</text>
<text x="232.5" y="44.7">1S1</text>
<text x="241.2" y="44.7">2S1</text>
<text x="244.1" y="47.6">7</text>
<text x="244.1" y="44.3">8</text>
<text x="261.4" y="42">HFR_N</text>
<text x="48.2" y="49.1">L603</text>
<text x="53.6" y="49.1">22nH</text>
<text x="86.5" y="48.2">100NF</text>
<text x="113.7" y="50.4">MIC_N</text>
<text x="129.4" y="50.4">AUXMN</text>
<text x="166.4" y="48.2">100NF</text>
<text x="193.5" y="50.4">AUXMIC_N</text>
<text x="211.5" y="52">SPK_P</text>
<text x="211.6" y="48.7">HFR_P</text>
<text x="230.4" y="50.9">5</text>
<text x="232.5" y="51.3">1S2</text>
<text x="232.5" y="48">D1</text>
<text x="236.7" y="53">GND</text>
<text x="240.3" y="51.3">GND</text>
<text x="241.1" y="48">2IN</text>
<text x="244.1" y="50.9">6</text>
<text x="261.1" y="48.7">AUDIO_SEL</text>
<text x="17.4" y="57">C643</text>
<text x="17.4" y="58.7">9PF</text>
<text x="25.6" y="58.7">uClamp0501H</text>
<text x="25.7" y="57">ZD600</text>
<text x="41.7" y="58.2">C610</text>
<text x="41.9" y="59.5">10PF</text>
<text x="80.9" y="57.9">R604</text>
<text x="80.9" y="59.5">2.2K</text>
<text x="106.5" y="56.5">C606</text>
<text x="107.5" y="58.2">NC</text>
<text x="147.5" y="57.9">R614</text>
<text x="147.5" y="59.5">1K</text>
<text x="159.8" y="56.5">C628</text>
<text x="161.1" y="57.8">NC</text>
<text x="186.2" y="56.2">C630</text>
<text x="187.3" y="57.9">NC</text>
<text x="229" y="56.5">C633</text>
<text x="230.2" y="58.2">NC</text>
<text x="235.8" y="55.5">11</text>
<text x="255.6" y="55.7">C631</text>
<text x="256.8" y="57.4">NC</text>
<text x="81" y="67.8">510</text>
<text x="81" y="66.1">R605</text>
<text x="147.6" y="66.1">R615</text>
<text x="147.6" y="67.8">510</text>
<text x="156.4" y="73.7">VBAT</text>
<text x="153.8" y="86.9">TA632</text>
<text x="154.2" y="88.5">10UF</text>
<text x="165.8" y="89.4">C634</text>
<text x="131.3" y="94.8">17</text>
<text x="134.7" y="94.8">16</text>
<text x="138" y="94.8">15</text>
<text x="141.3" y="94.8">14</text>
<text x="144.6" y="94.4">13</text>
<text x="153.8" y="90.2">10V</text>
<text x="165" y="91.1">100NF</text>
<text x="165.7" y="92.7">10V</text>
<text x="126.7" y="99.5">19</text>
<text x="126.7" y="97.8">18</text>
<text x="127.3" y="101.2">1</text>
<text x="128.7" y="97.8">NC</text>
<text x="128.7" y="99.5">NC</text>
<text x="133.3" y="98.3" transform="rotate(-90 133.3 98.3)">GND</text>
<text x="136.6" y="98.1" transform="rotate(-90 136.6 98.1)">VDD</text>
<text x="140.3" y="98.1" transform="rotate(-90 140.3 98.1)">VDD</text>
<text x="143.2" y="98.1" transform="rotate(-90 143.2 98.1)">VDD</text>
<text x="144.1" y="100.1">VOM</text>
<text x="146.2" y="98.5" transform="rotate(-90 146.2 98.5)">VDD</text>
<text x="148" y="99.5">12</text>
<text x="181.6" y="100.3">SPK_N</text>
<text x="89.5" y="105.3">EAR2</text>
<text x="102.6" y="106.1">C636</text>
<text x="102.6" y="107.7">15NF</text>
<text x="102.6" y="104.4">15NF</text>
<text x="102.6" y="102.7">C635</text>
<text x="113.5" y="107.7">10K,1%</text>
<text x="113.5" y="104.4">10K,1%</text>
<text x="113.9" y="103.1">R620</text>
<text x="113.9" y="106.5">R619</text>
<text x="127.3" y="107.4">3</text>
<text x="127.3" y="104.1">2</text>
<text x="128.7" y="102.1">VREF</text>
<text x="128.7" y="105.5">VIM</text>
<text x="136.3" y="104.8">U601</text>
<text x="144.5" y="103.1">VSS</text>
<text x="144.8" y="106.4">VSS</text>
<text x="148" y="102.8">11</text>
<text x="148.3" y="106.2">10</text>
<text x="87.6" y="111.9">AMP_EN</text>
<text x="89.5" y="108.6">EAR1</text>
<text x="127.3" y="110.8">4</text>
<text x="128.7" y="108.8">VIP</text>
<text x="128.7" y="112.1">EN</text>
<text x="133" y="108.1">SAPA1D1_16LPCC</text>
<text x="144.7" y="109.7">VOP</text>
<text x="148.3" y="109.5">9</text>
<text x="181.6" y="110.3">SPK_P</text>
<text x="131.6" y="115.7">5</text>
<text x="133.7" y="114.1" transform="rotate(-90 133.7 114.1)">VSS</text>
<text x="135.3" y="115.7">6</text>
<text x="137" y="114.1" transform="rotate(-90 137 114.1)">VSS</text>
<text x="138.7" y="115.7">7</text>
<text x="140.3" y="114.1" transform="rotate(-90 140.3 114.1)">VDD</text>
<text x="142" y="115.7">8</text>
<text x="143.7" y="114.1" transform="rotate(-90 143.7 114.1)">VDD</text>
<text x="164.6" y="119.8">1M</text>
<text x="164.6" y="118.1">R621</text>
<text x="176.3" y="119.8">1M</text>
<text x="176.3" y="118.1">R622</text>
<text x="112.6" y="121.4">1000NF</text>
<text x="113" y="120.2">C639</text>
<text x="113.4" y="122.3">6.3V</text>
<text x="159.2" y="120.2">C640</text>
<text x="159.5" y="121.8">NC</text>
<text x="170.8" y="120.2">C641</text>
<text x="171.1" y="121.8">NC</text>
<text x="187.1" y="125.2">EAR1</text>
<text x="51.5" y="131.8">C613</text>
<text x="59.8" y="131.5">C612</text>
<text x="201.2" y="129">VBAT</text>
<text x="240.3" y="130.2">EARSPK_L</text>
<text x="51.9" y="135.1">5PF</text>
<text x="55.3" y="135.1">50V</text>
<text x="59.8" y="134.8">18PF</text>
<text x="63.4" y="134.8">50V</text>
<text x="71.5" y="133.8">R617</text>
<text x="71.5" y="135.4">0</text>
<text x="83.9" y="136.8">AUXMP</text>
<text x="253.6" y="135.1">D603</text>
<text x="260.3" y="135.1">1SS400G</text>
<text x="51.7" y="140.3">C614</text>
<text x="52.5" y="143.1">8PF</text>
<text x="59.6" y="140.5">C615</text>
<text x="59.8" y="143.5">47PF</text>
<text x="63.8" y="143.5">50V</text>
<text x="71.5" y="142.1">R618</text>
<text x="71.5" y="143.7">0</text>
<text x="100.4" y="142.3">+VDD_IO_HIGH_2V9</text>
<text x="210.1" y="142.7">1</text>
<text x="212.2" y="143.9">VCC</text>
<text x="214.4" y="138.4">10</text>
<text x="216.6" y="141.7" transform="rotate(-90 216.6 141.7)">NO2</text>
<text x="218.4" y="138.4">9</text>
<text x="219.9" y="142.7" transform="rotate(-90 219.9 142.7)">COM2</text>
<text x="221.8" y="138.4">8</text>
<text x="222.6" y="141" transform="rotate(-90 222.6 141)">IN2</text>
<text x="225" y="143.5">NC</text>
<text x="228.4" y="142.7">7</text>
<text x="240.3" y="143.5">HFR_N</text>
<text x="246.7" y="143.5">C618</text>
<text x="254" y="140.5">R606</text>
<text x="260.3" y="140.5">100K</text>
<text x="270" y="141.8">EAR_EN</text>
<text x="16.6" y="147">0-1674432-1</text>
<text x="18.6" y="145.1">EAR600</text>
<text x="23.5" y="149.3">1</text>
<text x="25.2" y="149.3">1</text>
<text x="55.7" y="149.7">C616</text>
<text x="59.9" y="149.7">5PF</text>
<text x="83.9" y="145.1">AUXMN</text>
<text x="187.1" y="146.8">EAR2</text>
<text x="210.5" y="146">2</text>
<text x="212.4" y="146.4">NO1</text>
<text x="214.5" y="148.1">NLAS5223MNR2G</text>
<text x="217.8" y="145.1">U602</text>
<text x="224.1" y="146.8">GND</text>
<text x="228.1" y="146">6</text>
<text x="246.5" y="146.8">100NF</text>
<text x="23.5" y="151">2</text>
<text x="23.5" y="152.7">3</text>
<text x="23.5" y="154.3">4</text>
<text x="25.2" y="151">2</text>
<text x="25.2" y="152.7">3</text>
<text x="25.2" y="154.3">4</text>
<text x="59.9" y="152.6">50V</text>
<text x="65.6" y="153.1">C619</text>
<text x="71.5" y="150.5">18PF</text>
<text x="71.8" y="152.7">50V</text>
<text x="83.5" y="155.1">EARSPK_R</text>
<text x="100.6" y="154.2">100K</text>
<text x="100.6" y="152.6">R607</text>
<text x="107.6" y="154.7">180K</text>
<text x="107.6" y="153.1">R608</text>
<text x="214.8" y="154.3">3</text>
<text x="217.3" y="152" transform="rotate(-90 217.3 152)">COM1</text>
<text x="218.5" y="154.3">4</text>
<text x="220.6" y="152" transform="rotate(-90 220.6 152)">IN1</text>
<text x="221.5" y="154.3">5</text>
<text x="223.9" y="152" transform="rotate(-90 223.9 152)">NC1</text>
<text x="14.9" y="159.2">15</text>
<text x="14.9" y="160.9">16</text>
<text x="16.9" y="159.7">G</text>
<text x="16.9" y="161.4">G</text>
<text x="23.5" y="157.7">6</text>
<text x="23.5" y="159.3">7</text>
<text x="23.5" y="161">8</text>
<text x="23.5" y="156">5</text>
<text x="25.2" y="157.7">6</text>
<text x="25.2" y="159.3">7</text>
<text x="25.2" y="161">8</text>
<text x="25.2" y="156">5</text>
<text x="83.7" y="158.5">EARSPK_L</text>
<text x="83.9" y="156.8">HFR_N</text>
<text x="93" y="158.6">R609</text>
<text x="93" y="160.3">0</text>
<text x="113.7" y="161.8">JACK_IN</text>
<text x="123" y="160.3">R610</text>
<text x="238.6" y="160.1">HFR_N</text>
<text x="14.9" y="162.6">17</text>
<text x="14.9" y="164.2">18</text>
<text x="16.9" y="163">G</text>
<text x="16.9" y="164.7">G</text>
<text x="18.3" y="167.7">14</text>
<text x="18.5" y="165.5">G G G G</text>
<text x="19.9" y="167.7">13</text>
<text x="21.6" y="167.7">12</text>
<text x="22.8" y="164.3">10</text>
<text x="23.2" y="167.7">11</text>
<text x="23.5" y="162.7">9</text>
<text x="25.2" y="164.2">10</text>
<text x="25.2" y="162.7">9</text>
<text x="123" y="162">10K,1%</text>
<text x="145.3" y="163.4">EAR_ADC</text>
<text x="43.7" y="169.3">6</text>
<text x="47" y="169.5">5</text>
<text x="50.4" y="169.5">4</text>
<text x="107.6" y="170.9">22NF</text>
<text x="107.6" y="169.7">C620</text>
<text x="135.8" y="173.4">200K,1%</text>
<text x="135.9" y="172.3">R611</text>
<text x="238.6" y="170.1">EARSPK_R</text>
<text x="53.5" y="176.7">ESDA6V1-5W6</text>
<text x="53.6" y="175.1">ZD601</text>
<text x="70.2" y="177.1">AVLC 18S 02 003</text>
<text x="70.2" y="176.2">VR600</text>
<text x="85.2" y="176.2">VR601</text>
<text x="85.2" y="177.1">AVLC 18S 02 003</text>
<text x="43.5" y="180.7">1</text>
<text x="46.6" y="181">2</text>
<text x="50.2" y="180.7">3</text>
<text x="128.7" y="186.8">EAR_SWITCH</text>
</g>
<g font-size="1">
<text x="223.6" y="183.7">Title</text>
<text x="230.3" y="190">Document Number</text>
<text x="271.9" y="190">Rev</text>
</g>
</svg>
